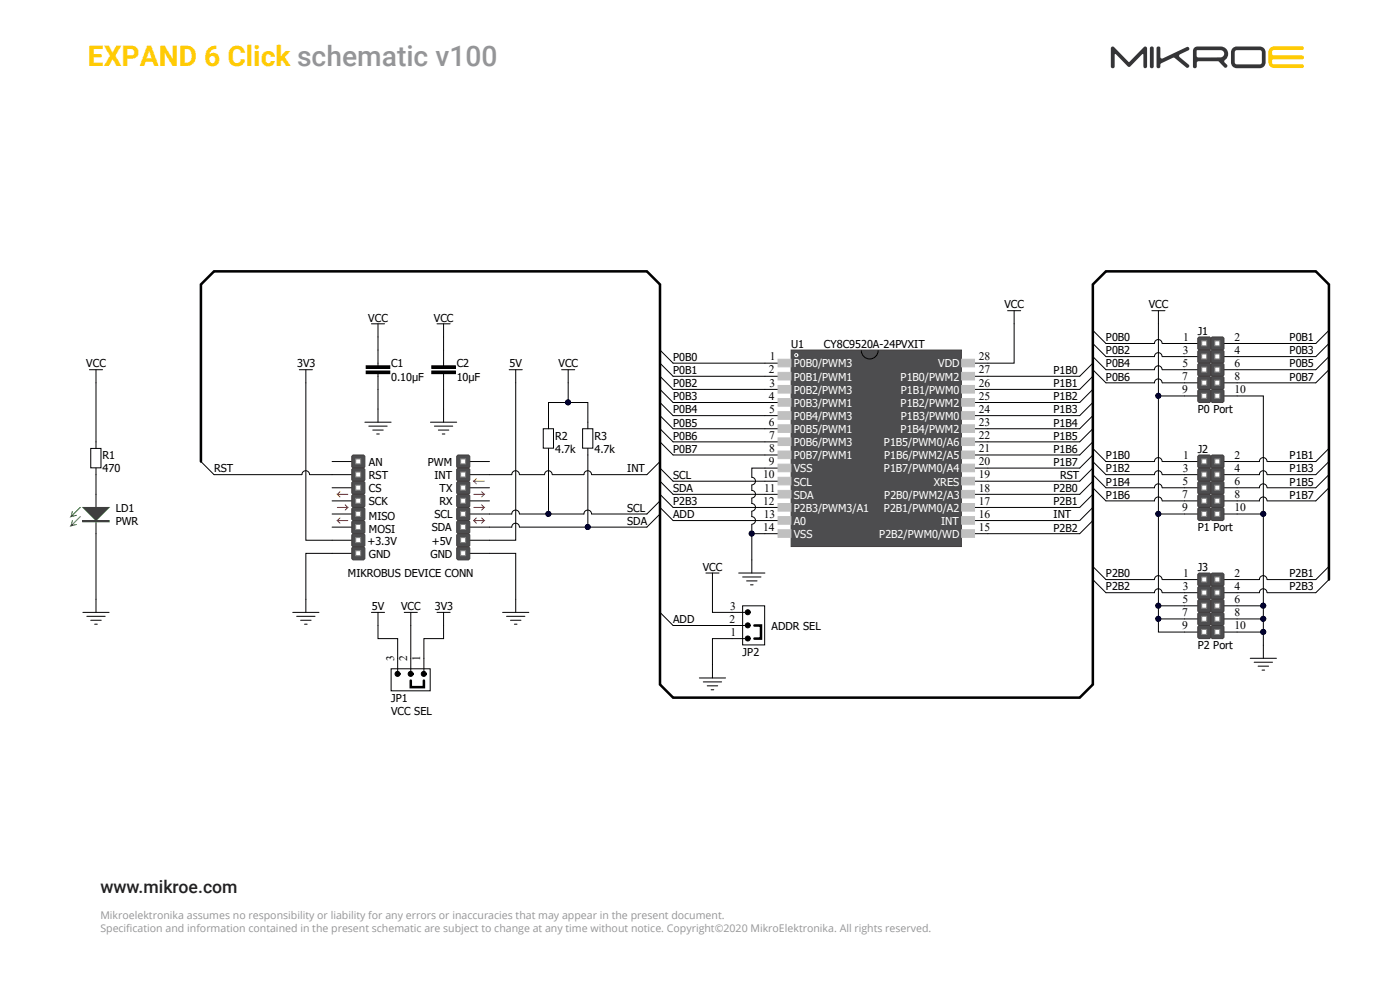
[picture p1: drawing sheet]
<svg xmlns="http://www.w3.org/2000/svg" width="420mm" height="297mm" viewBox="0 0 420 297" stroke-linecap="round" stroke-linejoin="round" font-family="sans-serif">
<path d="M381 14.4l1.3-.5h8.4a.54 .54 0 0 1 .5 .5 .54 .54 0 0 1-.5 .6h-8.6a.9 .9 0 0 0-.5 .8 .9 .9 0 0 0 .5 .8h8.6a.58 .58 0 0 1 .5 .6 .58 .58 0 0 1-.5 .6h-8.6a.8 .8 0 0 0-.5 .8 .8 .8 0 0 0 .7 .7h8.4a.55 .55 0 0 1 .5 .5 .55 .55 0 0 1-.5 .6h-8.4a1.74 1.74 0 0 1-1.8-1.8v-3.3z" fill-rule="evenodd" fill="#ffcb05"/>
<path d="M359 15.1l7.2-.1a1.09 1.09 0 0 1 1.1 1.1 1.09 1.09 0 0 1-1.1 1.1h-6.9l-.3-.5zM358.4 14.2l-.5 1.1v4.6a.58 .58 0 0 0 .6 .5 .58 .58 0 0 0 .5-.5l.1-1.2 .3-.3 6.3 .1a4 4 0 0 0 2.1 1.8l.4-.5-.4-.7a.72 .72 0 0 1-.5-.6 .72 .72 0 0 1 .5-.7 2.22 2.22 0 0 0 .5-2.5 2.22 2.22 0 0 0-2.1-1.4h-6.9zM347.1 14.1l-.1 5.8a.58 .58 0 0 0 .5 .5 .58 .58 0 0 0 .6-.5v-.7l.3-.2 3.7-1.7 3.8 2.9a.57 .57 0 0 0 .7-.1 .57 .57 0 0 0 0-.7l-2.7-2.3-.2-.4 .3-.4 2.5-1.2a.56 .56 0 0 0 .2-.7 .56 .56 0 0 0-.7-.3l-7.3 3.5-.6-.4v-3l-.5-.3zM345.1 14.1l-.1 5.8a.58 .58 0 0 0 .5 .5 .58 .58 0 0 0 .6-.5v-5.5l-.3-.4zM369.8 14.4l.9-.4 7.2-.1a1.74 1.74 0 0 1 1.8 1.8v3a1.74 1.74 0 0 1-1.8 1.7h-6.8a1.74 1.74 0 0 1-1.8-1.7v-3.4zM370.6 15.2l-.2 .5v3l.3 .5 7.2 .1 .6-.3 .1-3.3-.4-.6-7.1-.1zM333.4 14.1l-.1 .4v5.4a.58 .58 0 0 0 .5 .5 .58 .58 0 0 0 .6-.5v-3.5l.3-.2 3.6 3.7 .4 .2 4.2-3.9 .1 3.7a.55 .55 0 0 0 .6 .5 .55 .55 0 0 0 .5-.5v-5.4l-.3-.5-.6 .1-4.5 4.5-4.5-4.5-.4-.2z" fill-rule="evenodd" fill="#343537"/>
<g fill="none" stroke="#000" stroke-width=".3">
<path d="M26.8 110.8h4M28.8 110.8v3.9M89.8 110.8h3.9M91.8 110.8v3.9M27.2 134.4h3.1v5.8h-3.1zM28.8 132.4v2M28.8 140.3v2M28.8 148.2v3.9M28.8 156v3.9M28.8 179.6v3.9M91.8 179.6v3.9M154.7 179.6v3.9"/>
<path d="M24.9 183.5h7.8M26 184.7h5.6M27.2 185.9h3.2M28.4 187.1h.8M87.8 183.5h7.9M89 184.7h5.5M90.2 185.9h3.1M91.4 187.1h.7M150.8 183.5h7.8M152 184.7h5.5M153.1 185.9h3.2M154.3 187.1h.8"/>
</g>
<path d="M24.9 156.2h7.8" fill="none" stroke="#00bf00" stroke-width=".39"/>
<path d="M24.9 156h7.8v.4h-7.8z" fill="none" stroke="#00bf00" stroke-width=".3"/>
<path d="M24.9 152.1h7.8l-3.9 3.9z" fill="#00bf00"/>
<path d="M21.7 156l-.4 1.6M21.7 153.3l-.4 1.5M24.1 154.8l-2.8 2.8 1.6-.4M24.1 152.1l-2.8 2.7 1.6-.4M24.9 152.1h7.8l-3.9 3.9z" fill="none" stroke="#00bf00" stroke-width=".3"/>
<g fill="none" stroke="#000" stroke-width=".3">
<path d="M99.6 138.3h5.9M140.9 138.3h5.9M99.6 142.3h5.9M99.6 146.2h5.9M99.6 150.1h5.9M99.6 154h5.9M99.6 158h5.9M140.9 142.3h5.9M140.9 146.2h5.9M140.9 150.1h5.9M140.9 154h5.9M140.9 158h5.9"/>
<path d="M99.6 161.9h5.9M99.6 165.8h5.9M140.9 161.9h5.9M140.9 165.8h5.9"/>
</g>
<path d="M105.5 136.8l.4-.4h3.2l.4 .4v3.1l-.4 .4h-3.2l-.4-.4z" fill-rule="evenodd" fill="#4d4d4f"/>
<path d="M105.5 136.8l.4-.4h3.2l.4 .4v3.1l-.4 .4h-3.2l-.4-.4z" fill="none" stroke="#443c3e" stroke-width=".3"/>
<path d="M105.5 140.7l.4-.4h3.2l.4 .4v3.1l-.4 .4h-3.2l-.4-.4z" fill-rule="evenodd" fill="#4d4d4f"/>
<path d="M105.5 140.7l.4-.4h3.2l.4 .4v3.1l-.4 .4h-3.2l-.4-.4z" fill="none" stroke="#443c3e" stroke-width=".3"/>
<g fill="#fff" stroke="#808080" stroke-width=".3">
<path d="M106.7 137.5h1.5v1.5h-1.5z"/>
<path d="M106.7 141.5h1.5v1.5h-1.5z"/>
</g>
<path d="M105.5 144.6l.4-.4h3.2l.4 .4v3.2l-.4 .4h-3.2l-.4-.4z" fill-rule="evenodd" fill="#4d4d4f"/>
<path d="M105.5 144.6l.4-.4h3.2l.4 .4v3.2l-.4 .4h-3.2l-.4-.4z" fill="none" stroke="#443c3e" stroke-width=".3"/>
<path d="M105.5 148.5l.4-.3h3.2l.4 .3v3.2l-.4 .4h-3.2l-.4-.4z" fill-rule="evenodd" fill="#4d4d4f"/>
<path d="M105.5 148.5l.4-.3h3.2l.4 .3v3.2l-.4 .4h-3.2l-.4-.4z" fill="none" stroke="#443c3e" stroke-width=".3"/>
<g fill="#fff" stroke="#808080" stroke-width=".3">
<path d="M106.7 145.4h1.5v1.5h-1.5z"/>
<path d="M106.7 149.3h1.5v1.5h-1.5z"/>
</g>
<path d="M105.5 152.5l.4-.4h3.2l.4 .4v3.1l-.4 .4h-3.2l-.4-.4z" fill-rule="evenodd" fill="#4d4d4f"/>
<path d="M105.5 152.5l.4-.4h3.2l.4 .4v3.1l-.4 .4h-3.2l-.4-.4z" fill="none" stroke="#443c3e" stroke-width=".3"/>
<path d="M105.5 156.4l.4-.4h3.2l.4 .4v3.2l-.4 .3h-3.2l-.4-.3z" fill-rule="evenodd" fill="#4d4d4f"/>
<path d="M105.5 156.4l.4-.4h3.2l.4 .4v3.2l-.4 .3h-3.2l-.4-.3z" fill="none" stroke="#443c3e" stroke-width=".3"/>
<g fill="#fff" stroke="#808080" stroke-width=".3">
<path d="M106.7 153.3h1.5v1.5h-1.5z"/>
<path d="M106.7 157.2h1.5v1.5h-1.5z"/>
</g>
<path d="M105.5 160.3l.4-.4h3.2l.4 .4v3.2l-.4 .4h-3.2l-.4-.4z" fill-rule="evenodd" fill="#4d4d4f"/>
<path d="M105.5 160.3l.4-.4h3.2l.4 .4v3.2l-.4 .4h-3.2l-.4-.4z" fill="none" stroke="#443c3e" stroke-width=".3"/>
<path d="M105.5 164.3l.4-.4h3.2l.4 .4v3.1l-.4 .4h-3.2l-.4-.4z" fill-rule="evenodd" fill="#4d4d4f"/>
<path d="M105.5 164.3l.4-.4h3.2l.4 .4v3.1l-.4 .4h-3.2l-.4-.4z" fill="none" stroke="#443c3e" stroke-width=".3"/>
<g fill="#fff" stroke="#808080" stroke-width=".3">
<path d="M106.7 161.1h1.5v1.5h-1.5z"/>
<path d="M106.7 165.1h1.5v1.4h-1.5z"/>
</g>
<path d="M137 136.8l.4-.4h3.1l.4 .4v3.1l-.4 .4h-3.1l-.4-.4z" fill-rule="evenodd" fill="#4d4d4f"/>
<path d="M137.4 136.4h3.1l.4 .4v3.1l-.4 .4h-3.1l-.4-.4v-3.1z" fill="none" stroke="#443c3e" stroke-width=".3"/>
<path d="M137 140.7l.4-.4h3.1l.4 .4v3.1l-.4 .4h-3.1l-.4-.4z" fill-rule="evenodd" fill="#4d4d4f"/>
<path d="M137.4 140.3h3.1l.4 .4v3.1l-.4 .4h-3.1l-.4-.4v-3.1z" fill="none" stroke="#443c3e" stroke-width=".3"/>
<g fill="#fff" stroke="#808080" stroke-width=".3">
<path d="M138.2 137.5h1.5v1.5h-1.5z"/>
<path d="M138.2 141.5h1.5v1.5h-1.5z"/>
</g>
<path d="M137 144.6l.4-.4h3.1l.4 .4v3.2l-.4 .4h-3.1l-.4-.4z" fill-rule="evenodd" fill="#4d4d4f"/>
<path d="M137 144.6l.4-.4h3.1l.4 .4v3.2l-.4 .4h-3.1l-.4-.4z" fill="none" stroke="#443c3e" stroke-width=".3"/>
<path d="M137 148.5l.4-.3h3.1l.4 .3v3.2l-.4 .4h-3.1l-.4-.4z" fill-rule="evenodd" fill="#4d4d4f"/>
<path d="M137.4 148.2h3.1l.4 .3v3.2l-.4 .4h-3.1l-.4-.4v-3.2z" fill="none" stroke="#443c3e" stroke-width=".3"/>
<g fill="#fff" stroke="#808080" stroke-width=".3">
<path d="M138.2 145.4h1.5v1.5h-1.5z"/>
<path d="M138.2 149.3h1.5v1.5h-1.5z"/>
</g>
<path d="M137 152.5l.4-.4h3.1l.4 .4v3.1l-.4 .4h-3.1l-.4-.4z" fill-rule="evenodd" fill="#4d4d4f"/>
<path d="M137.4 152.1h3.1l.4 .4v3.1l-.4 .4h-3.1l-.4-.4v-3.1z" fill="none" stroke="#443c3e" stroke-width=".3"/>
<path d="M137 156.4l.4-.4h3.1l.4 .4v3.2l-.4 .3h-3.1l-.4-.3z" fill-rule="evenodd" fill="#4d4d4f"/>
<path d="M137.4 156h3.1l.4 .4v3.2l-.4 .3h-3.1l-.4-.3v-3.2z" fill="none" stroke="#443c3e" stroke-width=".3"/>
<g fill="#fff" stroke="#808080" stroke-width=".3">
<path d="M138.2 153.3h1.5v1.5h-1.5z"/>
<path d="M138.2 157.2h1.5v1.5h-1.5z"/>
</g>
<path d="M137 160.3l.4-.4h3.1l.4 .4v3.2l-.4 .4h-3.1l-.4-.4z" fill-rule="evenodd" fill="#4d4d4f"/>
<path d="M137.4 159.9h3.1l.4 .4v3.2l-.4 .4h-3.1l-.4-.4v-3.2z" fill="none" stroke="#443c3e" stroke-width=".3"/>
<path d="M137 164.3l.4-.4h3.1l.4 .4v3.1l-.4 .4h-3.1l-.4-.4z" fill-rule="evenodd" fill="#4d4d4f"/>
<path d="M137.4 163.9h3.1l.4 .4v3.1l-.4 .4h-3.1l-.4-.4v-3.1z" fill="none" stroke="#443c3e" stroke-width=".3"/>
<g fill="#fff" stroke="#808080" stroke-width=".3">
<path d="M138.2 161.1h1.5v1.5h-1.5z"/>
<path d="M138.2 165.1h1.5v1.4h-1.5z"/>
</g>
<g fill="none" stroke="#ee0e22" stroke-width=".3">
<path d="M101.2 152.1h3.1l-.7 .8M102 155.2l-.8 .8M102 147.4l-.8 .8M103.6 151.3l.7 .8M104.3 156h-3.1l.8 .8M104.3 148.2h-3.1l.8 .7M142.1 148.2h3.2l-.8 .7M142.1 152.1h3.2l-.8 .8M142.1 156h3.2l-.8 .8M142.1 156l.8 .8M142.9 155.2l-.8 .8M142.9 143.4l-.8 .8"/>
<path d="M144.5 147.4l.8 .8M144.5 151.3l.8 .8M144.5 155.2l.8 .8M145.3 144.2h-3.2l.8 .8"/>
</g>
<g fill="none" stroke="#000" stroke-width=".3">
<path d="M111.4 97h4M113.4 97v4M131.1 97h3.9M133.1 97v4M109.9 111.2h7v.8h-7zM109.9 109.6h7v.8h-7zM113.4 104.9v4.7M113.4 112v4.7M152.7 110.8h4M154.7 110.8v3.9M168.5 110.8h3.9M170.5 110.8v3.9"/>
<path d="M355.4 102.9h3.9M109.5 126.5h7.8M110.6 127.7h5.6M111.8 128.9h3.2M113 130.1h.8M113.4 122.6v3.9M129.1 126.5h7.9M130.3 127.7h5.5M131.5 128.9h3.1M132.7 130.1h.8M133.1 122.6v3.9M163 128.5h3v5.8h-3z"/>
<path d="M164.6 126.5v2M164.6 134.4v2M174.8 128.5h3.1v5.8h-3.1zM176.4 126.5v2M176.4 134.4v2M111.4 183.5h4M113.4 183.5v4M119.3 197.3v3.9M121.3 183.5h3.9M123.2 183.5v4M123.2 197.3v3.9M127.2 197.3v3.9"/>
<path d="M131.1 183.5h3.9M133.1 183.5v4M219.6 183.5h4M219.6 191.4h4M219.6 187.5h4M222.8 181.6h6.6v11.7h-6.6zM117.3 200.4h11.8v6.6h-11.8z"/>
</g>
<path d="M226.3 187.5h2v3.9h-2M123.2 204v1.9h4v-1.9" fill="none" stroke="#000" stroke-width=".76"/>
<g fill="#000" stroke="#000" stroke-width=".3">
<path d="M223.8 190.8a.75 .75 0 0 0 .2 1.2 .75 .75 0 0 0 1.1-.6h-.8h.8l-.5-.7zM224.3 191.4h.8z" fill-rule="evenodd"/>
<path d="M223.8 186.9a.75 .75 0 0 0 .2 1.2 .75 .75 0 0 0 1.1-.6l-.8-.1 .8 .1-.5-.8zM224.3 187.4l.8 .1z" fill-rule="evenodd"/>
<path d="M223.8 182.9a.75 .75 0 0 0 .2 1.3 .75 .75 0 0 0 1.1-.7h-.8h.8l-.5-.7zM224.3 183.5h.8z" fill-rule="evenodd"/>
<path d="M118.8 201.4a.75 .75 0 0 0 .1 1.2 .75 .75 0 0 0 1.1-.6h-.7h.7l-.4-.7zM119.3 202h.7z" fill-rule="evenodd"/>
<path d="M122.7 201.4a.75 .75 0 0 0 .2 1.2 .75 .75 0 0 0 1-.6h-.7h.7l-.4-.7zM123.2 202h.7z" fill-rule="evenodd"/>
<path d="M126.6 201.4a.75 .75 0 0 0 .2 1.2 .75 .75 0 0 0 1.1-.6h-.8h.8l-.4-.7zM127.1 202h.8z" fill-rule="evenodd"/>
</g>
<g fill="#000">
<path d="M109.9 111.2h7v.8h-7z" fill-rule="evenodd"/>
<path d="M109.9 109.6h7v.8h-7z" fill-rule="evenodd"/>
</g>
<path d="M359.3 101.4l.4-.4h3.2l.4 .4v3.1l-.4 .4h-3.2l-.4-.4z" fill-rule="evenodd" fill="#4d4d4f"/>
<path d="M359.3 101.4l.4-.4h3.2l.4 .4v3.1l-.4 .4h-3.2l-.4-.4z" fill="none" stroke="#443c3e" stroke-width=".3"/>
<path d="M360.5 102.2h1.5v1.5h-1.5z" fill="#fff" stroke="#808080" stroke-width=".3"/>
<path d="M367.2 102.9h3.9" fill="none" stroke="#000" stroke-width=".3"/>
<path d="M363.3 101.4l.4-.4h3.1l.4 .4v3.1l-.4 .4h-3.1l-.4-.4z" fill-rule="evenodd" fill="#4d4d4f"/>
<path d="M363.3 101.4l.4-.4h3.1l.4 .4v3.1l-.4 .4h-3.1l-.4-.4z" fill="none" stroke="#443c3e" stroke-width=".3"/>
<path d="M364.4 102.2h1.5v1.5h-1.5z" fill="#fff" stroke="#808080" stroke-width=".3"/>
<path d="M355.4 106.9h3.9" fill="none" stroke="#000" stroke-width=".3"/>
<path d="M359.3 105.3l.4-.4h3.2l.4 .4v3.1l-.4 .4h-3.2l-.4-.4z" fill-rule="evenodd" fill="#4d4d4f"/>
<path d="M359.3 105.3l.4-.4h3.2l.4 .4v3.1l-.4 .4h-3.2l-.4-.4z" fill="none" stroke="#443c3e" stroke-width=".3"/>
<path d="M360.5 106.1h1.5v1.5h-1.5z" fill="#fff" stroke="#808080" stroke-width=".3"/>
<path d="M367.2 106.9h3.9" fill="none" stroke="#000" stroke-width=".3"/>
<path d="M363.3 105.3l.4-.4h3.1l.4 .4v3.1l-.4 .4h-3.1l-.4-.4z" fill-rule="evenodd" fill="#4d4d4f"/>
<path d="M363.3 105.3l.4-.4h3.1l.4 .4v3.1l-.4 .4h-3.1l-.4-.4z" fill="none" stroke="#443c3e" stroke-width=".3"/>
<path d="M364.4 106.1h1.5v1.5h-1.5z" fill="#fff" stroke="#808080" stroke-width=".3"/>
<path d="M355.4 110.8h3.9" fill="none" stroke="#000" stroke-width=".3"/>
<path d="M359.3 109.2l.4-.4h3.2l.4 .4v3.2l-.4 .4h-3.2l-.4-.4z" fill-rule="evenodd" fill="#4d4d4f"/>
<path d="M359.3 109.2l.4-.4h3.2l.4 .4v3.2l-.4 .4h-3.2l-.4-.4z" fill="none" stroke="#443c3e" stroke-width=".3"/>
<path d="M360.5 110h1.5v1.5h-1.5z" fill="#fff" stroke="#808080" stroke-width=".3"/>
<path d="M367.2 110.8h3.9" fill="none" stroke="#000" stroke-width=".3"/>
<path d="M363.3 109.2l.4-.4h3.1l.4 .4v3.2l-.4 .4h-3.1l-.4-.4z" fill-rule="evenodd" fill="#4d4d4f"/>
<path d="M363.3 109.2l.4-.4h3.1l.4 .4v3.2l-.4 .4h-3.1l-.4-.4z" fill="none" stroke="#443c3e" stroke-width=".3"/>
<path d="M364.4 110h1.5v1.5h-1.5z" fill="#fff" stroke="#808080" stroke-width=".3"/>
<path d="M355.4 114.7h3.9" fill="none" stroke="#000" stroke-width=".3"/>
<path d="M359.3 113.2l.4-.4h3.2l.4 .4v3.1l-.4 .4h-3.2l-.4-.4z" fill-rule="evenodd" fill="#4d4d4f"/>
<path d="M359.3 113.2l.4-.4h3.2l.4 .4v3.1l-.4 .4h-3.2l-.4-.4z" fill="none" stroke="#443c3e" stroke-width=".3"/>
<path d="M360.5 114h1.5v1.4h-1.5z" fill="#fff" stroke="#808080" stroke-width=".3"/>
<path d="M367.2 114.7h3.9" fill="none" stroke="#000" stroke-width=".3"/>
<path d="M363.3 113.2l.4-.4h3.1l.4 .4v3.1l-.4 .4h-3.1l-.4-.4z" fill-rule="evenodd" fill="#4d4d4f"/>
<path d="M363.3 113.2l.4-.4h3.1l.4 .4v3.1l-.4 .4h-3.1l-.4-.4z" fill="none" stroke="#443c3e" stroke-width=".3"/>
<path d="M364.4 114h1.5v1.4h-1.5z" fill="#fff" stroke="#808080" stroke-width=".3"/>
<path d="M355.4 118.7h3.9" fill="none" stroke="#000" stroke-width=".3"/>
<path d="M359.3 117.1l.4-.4h3.2l.4 .4v3.1l-.4 .4h-3.2l-.4-.4z" fill-rule="evenodd" fill="#4d4d4f"/>
<path d="M359.3 117.1l.4-.4h3.2l.4 .4v3.1l-.4 .4h-3.2l-.4-.4z" fill="none" stroke="#443c3e" stroke-width=".3"/>
<path d="M360.5 117.9h1.5v1.5h-1.5z" fill="#fff" stroke="#808080" stroke-width=".3"/>
<path d="M367.2 118.7h3.9" fill="none" stroke="#000" stroke-width=".3"/>
<path d="M363.3 117.1l.4-.4h3.1l.4 .4v3.1l-.4 .4h-3.1l-.4-.4z" fill-rule="evenodd" fill="#4d4d4f"/>
<path d="M363.3 117.1l.4-.4h3.1l.4 .4v3.1l-.4 .4h-3.1l-.4-.4z" fill="none" stroke="#443c3e" stroke-width=".3"/>
<path d="M364.4 117.9h1.5v1.5h-1.5z" fill="#fff" stroke="#808080" stroke-width=".3"/>
<path d="M355.4 138.3h3.9" fill="none" stroke="#000" stroke-width=".3"/>
<path d="M359.3 136.8l.4-.4h3.2l.4 .4v3.1l-.4 .4h-3.2l-.4-.4z" fill-rule="evenodd" fill="#4d4d4f"/>
<path d="M359.3 136.8l.4-.4h3.2l.4 .4v3.1l-.4 .4h-3.2l-.4-.4z" fill="none" stroke="#443c3e" stroke-width=".3"/>
<path d="M360.5 137.5h1.5v1.5h-1.5z" fill="#fff" stroke="#808080" stroke-width=".3"/>
<path d="M367.2 138.3h3.9" fill="none" stroke="#000" stroke-width=".3"/>
<path d="M363.3 136.8l.4-.4h3.1l.4 .4v3.1l-.4 .4h-3.1l-.4-.4z" fill-rule="evenodd" fill="#4d4d4f"/>
<path d="M363.3 136.8l.4-.4h3.1l.4 .4v3.1l-.4 .4h-3.1l-.4-.4z" fill="none" stroke="#443c3e" stroke-width=".3"/>
<path d="M364.4 137.5h1.5v1.5h-1.5z" fill="#fff" stroke="#808080" stroke-width=".3"/>
<path d="M355.4 142.3h3.9" fill="none" stroke="#000" stroke-width=".3"/>
<path d="M359.3 140.7l.4-.4h3.2l.4 .4v3.1l-.4 .4h-3.2l-.4-.4z" fill-rule="evenodd" fill="#4d4d4f"/>
<path d="M359.3 140.7l.4-.4h3.2l.4 .4v3.1l-.4 .4h-3.2l-.4-.4z" fill="none" stroke="#443c3e" stroke-width=".3"/>
<path d="M360.5 141.5h1.5v1.5h-1.5z" fill="#fff" stroke="#808080" stroke-width=".3"/>
<path d="M367.2 142.3h3.9" fill="none" stroke="#000" stroke-width=".3"/>
<path d="M363.3 140.7l.4-.4h3.1l.4 .4v3.1l-.4 .4h-3.1l-.4-.4z" fill-rule="evenodd" fill="#4d4d4f"/>
<path d="M363.3 140.7l.4-.4h3.1l.4 .4v3.1l-.4 .4h-3.1l-.4-.4z" fill="none" stroke="#443c3e" stroke-width=".3"/>
<path d="M364.4 141.5h1.5v1.5h-1.5z" fill="#fff" stroke="#808080" stroke-width=".3"/>
<path d="M355.4 146.2h3.9" fill="none" stroke="#000" stroke-width=".3"/>
<path d="M359.3 144.6l.4-.4h3.2l.4 .4v3.2l-.4 .4h-3.2l-.4-.4z" fill-rule="evenodd" fill="#4d4d4f"/>
<path d="M359.3 144.6l.4-.4h3.2l.4 .4v3.2l-.4 .4h-3.2l-.4-.4z" fill="none" stroke="#443c3e" stroke-width=".3"/>
<path d="M360.5 145.4h1.5v1.5h-1.5z" fill="#fff" stroke="#808080" stroke-width=".3"/>
<path d="M367.2 146.2h3.9" fill="none" stroke="#000" stroke-width=".3"/>
<path d="M363.3 144.6l.4-.4h3.1l.4 .4v3.2l-.4 .4h-3.1l-.4-.4z" fill-rule="evenodd" fill="#4d4d4f"/>
<path d="M363.3 144.6l.4-.4h3.1l.4 .4v3.2l-.4 .4h-3.1l-.4-.4z" fill="none" stroke="#443c3e" stroke-width=".3"/>
<path d="M364.4 145.4h1.5v1.5h-1.5z" fill="#fff" stroke="#808080" stroke-width=".3"/>
<path d="M355.4 150.1h3.9" fill="none" stroke="#000" stroke-width=".3"/>
<path d="M359.3 148.5l.4-.3h3.2l.4 .3v3.2l-.4 .4h-3.2l-.4-.4z" fill-rule="evenodd" fill="#4d4d4f"/>
<path d="M359.3 148.5l.4-.3h3.2l.4 .3v3.2l-.4 .4h-3.2l-.4-.4z" fill="none" stroke="#443c3e" stroke-width=".3"/>
<path d="M360.5 149.3h1.5v1.5h-1.5z" fill="#fff" stroke="#808080" stroke-width=".3"/>
<path d="M367.2 150.1h3.9" fill="none" stroke="#000" stroke-width=".3"/>
<path d="M363.3 148.5l.4-.3h3.1l.4 .3v3.2l-.4 .4h-3.1l-.4-.4z" fill-rule="evenodd" fill="#4d4d4f"/>
<path d="M363.3 148.5l.4-.3h3.1l.4 .3v3.2l-.4 .4h-3.1l-.4-.4z" fill="none" stroke="#443c3e" stroke-width=".3"/>
<path d="M364.4 149.3h1.5v1.5h-1.5z" fill="#fff" stroke="#808080" stroke-width=".3"/>
<path d="M355.4 154h3.9" fill="none" stroke="#000" stroke-width=".3"/>
<path d="M359.3 152.5l.4-.4h3.2l.4 .4v3.1l-.4 .4h-3.2l-.4-.4z" fill-rule="evenodd" fill="#4d4d4f"/>
<path d="M359.3 152.5l.4-.4h3.2l.4 .4v3.1l-.4 .4h-3.2l-.4-.4z" fill="none" stroke="#443c3e" stroke-width=".3"/>
<path d="M360.5 153.3h1.5v1.5h-1.5z" fill="#fff" stroke="#808080" stroke-width=".3"/>
<path d="M367.2 154h3.9" fill="none" stroke="#000" stroke-width=".3"/>
<path d="M363.3 152.5l.4-.4h3.1l.4 .4v3.1l-.4 .4h-3.1l-.4-.4z" fill-rule="evenodd" fill="#4d4d4f"/>
<path d="M363.3 152.5l.4-.4h3.1l.4 .4v3.1l-.4 .4h-3.1l-.4-.4z" fill="none" stroke="#443c3e" stroke-width=".3"/>
<path d="M364.4 153.3h1.5v1.5h-1.5z" fill="#fff" stroke="#808080" stroke-width=".3"/>
<path d="M355.4 173.7h3.9" fill="none" stroke="#000" stroke-width=".3"/>
<path d="M359.3 172.1l.4-.4h3.2l.4 .4v3.2l-.4 .4h-3.2l-.4-.4z" fill-rule="evenodd" fill="#4d4d4f"/>
<path d="M359.3 172.1l.4-.4h3.2l.4 .4v3.2l-.4 .4h-3.2l-.4-.4z" fill="none" stroke="#443c3e" stroke-width=".3"/>
<path d="M360.5 172.9h1.5v1.5h-1.5z" fill="#fff" stroke="#808080" stroke-width=".3"/>
<path d="M367.2 173.7h3.9" fill="none" stroke="#000" stroke-width=".3"/>
<path d="M363.3 172.1l.4-.4h3.1l.4 .4v3.2l-.4 .4h-3.1l-.4-.4z" fill-rule="evenodd" fill="#4d4d4f"/>
<path d="M363.3 172.1l.4-.4h3.1l.4 .4v3.2l-.4 .4h-3.1l-.4-.4z" fill="none" stroke="#443c3e" stroke-width=".3"/>
<path d="M364.4 172.9h1.5v1.5h-1.5z" fill="#fff" stroke="#808080" stroke-width=".3"/>
<path d="M355.4 177.6h3.9" fill="none" stroke="#000" stroke-width=".3"/>
<path d="M359.3 176.1l.4-.4h3.2l.4 .4v3.1l-.4 .4h-3.2l-.4-.4z" fill-rule="evenodd" fill="#4d4d4f"/>
<path d="M359.3 176.1l.4-.4h3.2l.4 .4v3.1l-.4 .4h-3.2l-.4-.4z" fill="none" stroke="#443c3e" stroke-width=".3"/>
<path d="M360.5 176.8h1.5v1.5h-1.5z" fill="#fff" stroke="#808080" stroke-width=".3"/>
<path d="M367.2 177.6h3.9" fill="none" stroke="#000" stroke-width=".3"/>
<path d="M363.3 176.1l.4-.4h3.1l.4 .4v3.1l-.4 .4h-3.1l-.4-.4z" fill-rule="evenodd" fill="#4d4d4f"/>
<path d="M363.3 176.1l.4-.4h3.1l.4 .4v3.1l-.4 .4h-3.1l-.4-.4z" fill="none" stroke="#443c3e" stroke-width=".3"/>
<path d="M364.4 176.8h1.5v1.5h-1.5z" fill="#fff" stroke="#808080" stroke-width=".3"/>
<path d="M355.4 181.6h3.9" fill="none" stroke="#000" stroke-width=".3"/>
<path d="M359.3 180l.4-.4h3.2l.4 .4v3.1l-.4 .4h-3.2l-.4-.4z" fill-rule="evenodd" fill="#4d4d4f"/>
<path d="M359.3 180l.4-.4h3.2l.4 .4v3.1l-.4 .4h-3.2l-.4-.4z" fill="none" stroke="#443c3e" stroke-width=".3"/>
<path d="M360.5 180.8h1.5v1.5h-1.5z" fill="#fff" stroke="#808080" stroke-width=".3"/>
<path d="M367.2 181.6h3.9" fill="none" stroke="#000" stroke-width=".3"/>
<path d="M363.3 180l.4-.4h3.1l.4 .4v3.1l-.4 .4h-3.1l-.4-.4z" fill-rule="evenodd" fill="#4d4d4f"/>
<path d="M363.3 180l.4-.4h3.1l.4 .4v3.1l-.4 .4h-3.1l-.4-.4z" fill="none" stroke="#443c3e" stroke-width=".3"/>
<path d="M364.4 180.8h1.5v1.5h-1.5z" fill="#fff" stroke="#808080" stroke-width=".3"/>
<path d="M355.4 185.5h3.9" fill="none" stroke="#000" stroke-width=".3"/>
<path d="M359.3 183.9l.4-.4h3.2l.4 .4v3.2l-.4 .4h-3.2l-.4-.4z" fill-rule="evenodd" fill="#4d4d4f"/>
<path d="M359.3 183.9l.4-.4h3.2l.4 .4v3.2l-.4 .4h-3.2l-.4-.4z" fill="none" stroke="#443c3e" stroke-width=".3"/>
<path d="M360.5 184.7h1.5v1.5h-1.5z" fill="#fff" stroke="#808080" stroke-width=".3"/>
<path d="M367.2 185.5h3.9" fill="none" stroke="#000" stroke-width=".3"/>
<path d="M363.3 183.9l.4-.4h3.1l.4 .4v3.2l-.4 .4h-3.1l-.4-.4z" fill-rule="evenodd" fill="#4d4d4f"/>
<path d="M363.3 183.9l.4-.4h3.1l.4 .4v3.2l-.4 .4h-3.1l-.4-.4z" fill="none" stroke="#443c3e" stroke-width=".3"/>
<path d="M364.4 184.7h1.5v1.5h-1.5z" fill="#fff" stroke="#808080" stroke-width=".3"/>
<path d="M355.4 189.4h3.9" fill="none" stroke="#000" stroke-width=".3"/>
<path d="M359.3 187.9l.4-.4h3.2l.4 .4v3.1l-.4 .4h-3.2l-.4-.4z" fill-rule="evenodd" fill="#4d4d4f"/>
<path d="M359.3 187.9l.4-.4h3.2l.4 .4v3.1l-.4 .4h-3.2l-.4-.4z" fill="none" stroke="#443c3e" stroke-width=".3"/>
<path d="M360.5 188.6h1.5v1.5h-1.5z" fill="#fff" stroke="#808080" stroke-width=".3"/>
<path d="M367.2 189.4h3.9" fill="none" stroke="#000" stroke-width=".3"/>
<path d="M363.3 187.9l.4-.4h3.1l.4 .4v3.1l-.4 .4h-3.1l-.4-.4z" fill-rule="evenodd" fill="#4d4d4f"/>
<path d="M363.3 187.9l.4-.4h3.1l.4 .4v3.1l-.4 .4h-3.1l-.4-.4z" fill="none" stroke="#443c3e" stroke-width=".3"/>
<path d="M364.4 188.6h1.5v1.5h-1.5z" fill="#fff" stroke="#808080" stroke-width=".3"/>
<g fill="none" stroke="#000" stroke-width=".3">
<path d="M327.8 99l4 3.9h14.5a1.14 1.14 0 0 1 1.2-1.1 1.14 1.14 0 0 1 1.1 1.1M345.6 93.1h3.9M347.5 93.1v25.6h7.9M398.7 99l-4 3.9h-23.6M28.8 114.7v17.7M91.8 114.7v47.2h7.8M113.4 101v3.9M113.4 116.7v5.9M133.1 101v3.9M133.1 116.7v5.9M154.7 114.7v47.2h-7.9M327.8 102.9l4 4h14.5a1.14 1.14 0 0 1 1.2-1.2 1.14 1.14 0 0 1 1.1 1.2"/>
<path d="M327.8 106.9l4 3.9h14.5a1.14 1.14 0 0 1 1.2-1.2 1.14 1.14 0 0 1 1.1 1.2M327.8 110.8l4 3.9h14.5a1.14 1.14 0 0 1 1.2-1.1 1.14 1.14 0 0 1 1.1 1.1M347.5 118.7v35.3h7.9M348.7 102.9h6.7M348.7 106.9h6.7M348.7 110.8h6.7M348.7 114.7h6.7M371.1 118.7h7.9v35.3M398.7 110.8l-4 3.9h-23.6M398.7 106.9l-4 3.9h-23.6M398.7 102.9l-4 4h-23.6M60.3 138.3l3.9 4h26.4a1.14 1.14 0 0 1 1.1-1.2 1.14 1.14 0 0 1 1.2 1.2"/>
<path d="M164.6 126.5v-5.9h11.8v5.9M164.6 136.4v17.6M176.4 136.4v21.6M198 138.3l-3.9 4M327.8 134.4l4 3.9h14.5a1.14 1.14 0 0 1 1.2-1.2 1.14 1.14 0 0 1 1.1 1.2M327.8 138.3l4 4h14.5a1.14 1.14 0 0 1 1.2-1.2 1.14 1.14 0 0 1 1.1 1.2M348.7 138.3h6.7M380.1 138.3a1.14 1.14 0 0 0-1.1-1.2 1.14 1.14 0 0 0-1.2 1.2h-6.7M398.7 138.3l-4 4h-14.5M398.7 134.4l-4 3.9h-14.5M28.8 142.3v5.9M28.8 159.9v19.7"/>
<path d="M92.9 142.3h6.7M198 150.1l-3.9 3.9M198 154l-3.9 4M327.8 142.3l4 3.9h14.5a1.14 1.14 0 0 1 1.2-1.2 1.14 1.14 0 0 1 1.1 1.2M327.8 146.2l4 3.9h14.5a1.14 1.14 0 0 1 1.2-1.2 1.14 1.14 0 0 1 1.1 1.2M347.5 154v35.4h7.9M348.7 142.3h6.7M348.7 146.2h6.7M348.7 150.1h6.7M371.1 154h7.9v35.4M380.1 142.3a1.14 1.14 0 0 0-1.1-1.2 1.14 1.14 0 0 0-1.2 1.2h-6.7M380.1 146.2a1.14 1.14 0 0 0-1.1-1.2 1.14 1.14 0 0 0-1.2 1.2h-6.7"/>
<path d="M380.1 150.1a1.14 1.14 0 0 0-1.1-1.2 1.14 1.14 0 0 0-1.2 1.2h-6.7M398.7 146.2l-4 3.9h-14.5M398.7 142.3l-4 3.9h-14.5M99.6 165.8h-7.8v13.8M146.8 165.8h7.9v13.8M327.8 169.8l4 3.9h14.5a1.14 1.14 0 0 1 1.2-1.2 1.14 1.14 0 0 1 1.1 1.2M327.8 173.7l4 3.9h14.5a1.14 1.14 0 0 1 1.2-1.1 1.14 1.14 0 0 1 1.1 1.1M348.7 173.7h6.7M348.7 177.6h6.7M380.1 173.7a1.14 1.14 0 0 0-1.1-1.2 1.14 1.14 0 0 0-1.2 1.2h-6.7M380.1 177.6a1.14 1.14 0 0 0-1.1-1.1 1.14 1.14 0 0 0-1.2 1.1h-6.7M398.7 173.7l-4 3.9h-14.5"/>
<path d="M398.7 169.8l-4 3.9h-14.5M113.4 187.5v3.9h5.9v5.9M123.2 187.5v9.8M133.1 187.5v3.9h-5.9v5.9M347.5 181.6h7.9M347.5 185.5h7.9M371.1 189.4h7.9v7.9M371.1 181.6h7.9M371.1 185.5h7.9M375.1 197.3h7.8M376.2 198.5h5.6M377.4 199.6h3.2"/>
<path d="M378.6 200.8h.8"/>
</g>
<g fill="#000080" stroke="#000080" stroke-width=".3">
<circle cx="176.3" cy="157.9" r=".75"/>
<circle cx="164.5" cy="154" r=".75"/>
<circle cx="170.4" cy="120.6" r=".75"/>
<circle cx="347.5" cy="118.6" r=".75"/>
<circle cx="347.5" cy="154" r=".75"/>
<circle cx="347.5" cy="185.5" r=".75"/>
<circle cx="347.5" cy="181.5" r=".75"/>
<circle cx="379" cy="189.4" r=".75"/>
<circle cx="379" cy="154" r=".75"/>
<circle cx="379" cy="181.5" r=".75"/>
<circle cx="379" cy="185.5" r=".75"/>
</g>
<path d="M237.3 104.9h51.1v58.9h-51.1z" fill="#4d4d4f" stroke="#443c3e" stroke-width=".3"/>
<g fill="none" stroke="#000" stroke-width=".3">
<path d="M302.3 93.1h3.9M304.2 93.1v15.7h-13.7M129.5 111.2h7.1v.8h-7.1zM129.5 109.6h7.1v.8h-7.1zM133.1 104.9v4.7M133.1 112v4.7M170.5 114.7v5.9M198 104.9l3.9 3.9h33.5M198 108.8l3.9 4h33.5M198 112.8l3.9 3.9h33.5M198 116.7l3.9 3.9h33.5M263.4 105.1a2.52 2.52 0 0 1-2.5 2.5 2.52 2.52 0 0 1-2.5-2.5"/>
<path d="M327.8 108.8l-3.9 4h-33.4M327.8 112.8l-3.9 3.9h-33.4M327.8 116.7l-3.9 3.9h-33.4M198 120.6l3.9 4h33.5M198 124.6l3.9 3.9h33.5M198 128.5l3.9 3.9h33.5M198 132.4l3.9 4h33.5M327.8 120.6l-3.9 4h-33.4M327.8 124.6l-3.9 3.9h-33.4M327.8 128.5l-3.9 3.9h-33.4M327.8 132.4l-3.9 4h-33.4M327.8 136.4l-3.9 3.9h-33.4"/>
<path d="M155.8 142.3a1.14 1.14 0 0 0-1.1-1.2 1.14 1.14 0 0 0-1.2 1.2h-6.7M155.8 154a1.14 1.14 0 0 0-1.1-1.1 1.14 1.14 0 0 0-1.2 1.1h-6.7M155.8 158a1.14 1.14 0 0 0-1.1-1.2 1.14 1.14 0 0 0-1.2 1.2h-6.7M155.9 158h38.2M165.7 142.3a1.14 1.14 0 0 0-1.2-1.2 1.14 1.14 0 0 0-1.1 1.2h-7.5M177.5 142.3a1.14 1.14 0 0 0-1.2-1.2 1.14 1.14 0 0 0-1.1 1.2h-9.5M177.5 154a1.14 1.14 0 0 0-1.2-1.1 1.14 1.14 0 0 0-1.1 1.1h-19.3M177.5 142.3h16.6M177.5 154h16.6M198 140.3l3.9 3.9h33.5M198 144.2l3.9 4h33.5M198 148.2l3.9 3.9h33.5"/>
<path d="M198 152.1l3.9 3.9h33.5M225.5 145.4v1.6a1.14 1.14 0 0 1 1.1 1.1 1.14 1.14 0 0 1-1.1 1.2M225.5 149.3v1.6a1.14 1.14 0 0 1 1.1 1.1 1.14 1.14 0 0 1-1.1 1.2M225.5 153.3v1.5a1.14 1.14 0 0 1 1.1 1.2 1.14 1.14 0 0 1-1.1 1.1M225.5 157.2v14.5M225.5 159.9h9.9M235.4 140.3h-9.9v2.7a1.14 1.14 0 0 1 1.1 1.2 1.14 1.14 0 0 1-1.1 1.1M327.8 140.3l-3.9 3.9h-33.4M327.8 144.2l-3.9 4h-33.4M327.8 148.2l-3.9 3.9h-33.4M327.8 152.1l-3.9 3.9h-33.4M327.8 156l-3.9 3.9h-33.4"/>
<path d="M211.8 171.7h3.9M213.7 171.7v11.8h5.9M221.6 171.7h7.9M222.8 172.9h5.5M224 174.1h3.1M225.1 175.3h.8M198 183.5l3.9 4h17.7M219.6 191.4h-5.9v11.8M209.8 203.2h7.9M211 204.4h5.5M212.2 205.5h3.1M213.3 206.7h.8"/>
</g>
<circle cx="238.9" cy="106.4" r=".47" fill="none" stroke="#fff" stroke-width=".3"/>
<g fill="#c0c0c0" stroke="#c0c0c0" stroke-width=".3">
<path d="M233.4 107.7h3.9v2.2h-3.9z"/>
<path d="M233.4 111.6h3.9v2.3h-3.9z"/>
<path d="M233.4 115.5h3.9v2.3h-3.9z"/>
<path d="M233.4 119.5h3.9v2.2h-3.9z"/>
<path d="M233.4 123.4h3.9v2.3h-3.9z"/>
<path d="M233.4 127.3h3.9v2.3h-3.9z"/>
<path d="M233.4 131.2h3.9v2.3h-3.9z"/>
<path d="M233.4 135.2h3.9v2.3h-3.9z"/>
<path d="M233.4 139.1h3.9v2.3h-3.9z"/>
<path d="M233.4 143h3.9v2.3h-3.9z"/>
<path d="M233.4 147h3.9v2.3h-3.9z"/>
<path d="M233.4 150.9h3.9v2.3h-3.9z"/>
<path d="M233.4 154.8h3.9v2.3h-3.9z"/>
<path d="M233.4 158.8h3.9v2.2h-3.9z"/>
<path d="M288.5 107.7h3.9v2.2h-3.9z"/>
<path d="M288.5 111.6h3.9v2.3h-3.9z"/>
<path d="M288.5 115.5h3.9v2.3h-3.9z"/>
<path d="M288.5 119.5h3.9v2.2h-3.9z"/>
<path d="M288.5 123.4h3.9v2.3h-3.9z"/>
<path d="M288.5 127.3h3.9v2.3h-3.9z"/>
<path d="M288.5 131.2h3.9v2.3h-3.9z"/>
<path d="M288.5 135.2h3.9v2.3h-3.9z"/>
<path d="M288.5 139.1h3.9v2.3h-3.9z"/>
<path d="M288.5 143h3.9v2.3h-3.9z"/>
<path d="M288.5 147h3.9v2.3h-3.9z"/>
<path d="M288.5 150.9h3.9v2.3h-3.9z"/>
<path d="M288.5 154.8h3.9v2.3h-3.9z"/>
<path d="M288.5 158.8h3.9v2.2h-3.9z"/>
</g>
<g fill="#000080" stroke="#000080" stroke-width=".3">
<circle cx="225.5" cy="159.9" r=".75"/>
<circle cx="170.4" cy="120.6" r=".75"/>
<circle cx="164.5" cy="154" r=".75"/>
<circle cx="176.3" cy="157.9" r=".75"/>
</g>
<path d="M60.3 138.3v-53l3.9-4h129.9l3.9 4v119.9l3.9 3.9h122l3.9-3.9v-119.9l4-4h62.9l4 4v88.4" fill="none" stroke="#000" stroke-width=".76"/>
<g fill="#000">
<path d="M129.5 111.2h7.1v.8h-7.1z" fill-rule="evenodd"/>
<path d="M129.5 109.6h7.1v.8h-7.1z" fill-rule="evenodd"/>
</g>
<text font-size="8.5" fill="#ffcb05" x="26.4" y="19.9">EXPAND 6 Click schematic v100</text>
<text font-size="5.3" fill="#231f20" x="30.1" y="267.5">www.mikroe.com</text>
<g font-size="3.5">
<text x="231" y="108">1</text>
<text x="293.6" y="108">28</text>
<text x="354.8" y="106">3</text>
<text x="354.9" y="102.1">1</text>
<text x="370.3" y="102.1">2</text>
<text x="370.3" y="106">4</text>
<text x="230.7" y="111.9">2</text>
<text x="293.6" y="111.9">27</text>
<text x="354.7" y="113.9">7</text>
<text x="354.7" y="110">5</text>
<text x="370.3" y="110">6</text>
<text x="370.3" y="113.9">8</text>
<text x="230.7" y="119.8">4</text>
<text x="230.9" y="115.9">3</text>
<text x="293.6" y="119.8">25</text>
<text x="293.6" y="115.9">26</text>
<text x="354.6" y="117.8">9</text>
<text x="370.3" y="117.8">10</text>
<text x="230.8" y="123.7">5</text>
<text x="293.6" y="123.7">24</text>
<text x="230.7" y="127.6">6</text>
<text x="230.7" y="131.6">7</text>
<text x="293.6" y="131.6">22</text>
<text x="293.6" y="127.6">23</text>
<text x="230.7" y="135.5">8</text>
<text x="293.6" y="135.5">21</text>
<text x="354.9" y="137.5">1</text>
<text x="370.3" y="137.5">2</text>
<text x="228.9" y="143.4">10</text>
<text x="230.7" y="139.4">9</text>
<text x="293.6" y="143.4">19</text>
<text x="293.6" y="139.4">20</text>
<text x="354.8" y="141.4">3</text>
<text x="370.3" y="141.4">4</text>
<text x="229.2" y="147.3">11</text>
<text x="293.6" y="147.3">18</text>
<text x="354.7" y="149.3">7</text>
<text x="354.7" y="145.3">5</text>
<text x="370.3" y="145.3">6</text>
<text x="370.3" y="149.3">8</text>
<text x="228.9" y="151.2">12</text>
<text x="229.1" y="155.2">13</text>
<text x="293.6" y="155.2">16</text>
<text x="293.6" y="151.2">17</text>
<text x="354.6" y="153.2">9</text>
<text x="370.3" y="153.2">10</text>
<text x="228.9" y="159.1">14</text>
<text x="293.6" y="159.1">15</text>
<text x="354.9" y="172.9">1</text>
<text x="370.3" y="172.9">2</text>
<text x="354.8" y="176.8">3</text>
<text x="370.3" y="176.8">4</text>
<text x="219.1" y="182.7">3</text>
<text x="354.7" y="184.6">7</text>
<text x="354.7" y="180.7">5</text>
<text x="370.3" y="180.7">6</text>
<text x="370.3" y="184.6">8</text>
<text x="218.9" y="186.6">2</text>
<text x="219.2" y="190.5">1</text>
<text x="354.6" y="188.6">9</text>
<text x="370.3" y="188.6">10</text>
</g>
<g font-size="3.4">
<text x="118.2" y="198.1" transform="rotate(-90 118.2 198.1)">3</text>
<text x="122.2" y="198.1" transform="rotate(-90 122.2 198.1)">2</text>
<text x="126.1" y="198.1" transform="rotate(-90 126.1 198.1)">1</text>
</g>
<g font-size="3.3">
<text x="301.3" y="92.4">VCC</text>
<text x="344.6" y="92.4">VCC</text>
<text x="110.5" y="96.4">VCC</text>
<text x="130.2" y="96.4">VCC</text>
<text x="359.3" y="100.3">J1</text>
<text x="237.3" y="104.2">U1</text>
<text x="247.2" y="104.2">CY8C9520A-24PVXIT</text>
<text x="331.8" y="106.2">P0B2</text>
<text x="331.8" y="102.3">P0B0</text>
<text x="386.9" y="106.2">P0B3</text>
<text x="386.9" y="102.3">P0B1</text>
<text x="25.9" y="110.1">VCC</text>
<text x="89.1" y="110.1">3V3</text>
<text x="117.3" y="110.1">C1</text>
<text x="137" y="110.1">C2</text>
<text x="152.9" y="110.1">5V</text>
<text x="167.5" y="110.1">VCC</text>
<text x="201.9" y="108.2">P0B0</text>
<text x="201.9" y="112.1">P0B1</text>
<text x="316" y="112.1">P1B0</text>
<text x="331.8" y="110.1">P0B4</text>
<text x="386.9" y="110.1">P0B5</text>
<text x="117.3" y="114.1">0.10µF</text>
<text x="137" y="114.1">10µF</text>
<text x="201.9" y="116">P0B2</text>
<text x="201.9" y="120">P0B3</text>
<text x="316" y="116">P1B1</text>
<text x="316" y="120">P1B2</text>
<text x="331.8" y="114.1">P0B6</text>
<text x="386.9" y="114.1">P0B7</text>
<text x="201.9" y="123.9">P0B4</text>
<text x="316" y="123.9">P1B3</text>
<text x="359.3" y="123.9">P0 Port</text>
<text x="166.5" y="131.8">R2</text>
<text x="178.3" y="131.8">R3</text>
<text x="201.9" y="127.8">P0B5</text>
<text x="201.9" y="131.8">P0B6</text>
<text x="316" y="127.8">P1B4</text>
<text x="316" y="131.8">P1B5</text>
<text x="30.8" y="137.7">R1</text>
<text x="166.5" y="135.7">4.7k</text>
<text x="178.3" y="135.7">4.7k</text>
<text x="201.9" y="135.7">P0B7</text>
<text x="316" y="135.7">P1B6</text>
<text x="331.8" y="137.7">P1B0</text>
<text x="359.3" y="135.7">J2</text>
<text x="386.9" y="137.7">P1B1</text>
<text x="30.8" y="141.6">470</text>
<text x="64.2" y="141.6">RST</text>
<text x="110.6" y="139.6">AN</text>
<text x="110.6" y="143.6">RST</text>
<text x="128.3" y="139.6">PWM</text>
<text x="130.3" y="143.6">INT</text>
<text x="188.2" y="141.6">INT</text>
<text x="201.9" y="143.6">SCL</text>
<text x="316" y="139.6">P1B7</text>
<text x="318" y="143.6">RST</text>
<text x="331.8" y="141.6">P1B2</text>
<text x="386.9" y="141.6">P1B3</text>
<text x="110.6" y="147.5">CS</text>
<text x="131.9" y="147.5">TX</text>
<text x="201.9" y="147.5">SDA</text>
<text x="316" y="147.5">P2B0</text>
<text x="331.8" y="149.5">P1B6</text>
<text x="331.8" y="145.5">P1B4</text>
<text x="386.8" y="149.5">P1B7</text>
<text x="386.9" y="145.5">P1B5</text>
<text x="34.7" y="153.4">LD1</text>
<text x="110.6" y="151.4">SCK</text>
<text x="110.6" y="155.7">MISO</text>
<text x="130.3" y="155.3">SCL</text>
<text x="131.8" y="151.4">RX</text>
<text x="188.2" y="153.4">SCL</text>
<text x="201.9" y="155.3">ADD</text>
<text x="201.9" y="151.4">P2B3</text>
<text x="316" y="151.4">P2B1</text>
<text x="316" y="155.4">INT</text>
<text x="34.7" y="157.3">PWR</text>
<text x="110.6" y="159.7">MOSI</text>
<text x="129.5" y="159.3">SDA</text>
<text x="188.2" y="157.3">SDA</text>
<text x="316" y="159.3">P2B2</text>
<text x="359.3" y="159.3">P1 Port</text>
<text x="110.2" y="163.2">+3.3V</text>
<text x="110.6" y="167.1">GND</text>
<text x="129.1" y="167.1">GND</text>
<text x="129.5" y="163.2">+5V</text>
<text x="104.3" y="173">MIKROBUS DEVICE CONN</text>
<text x="210.8" y="171.1">VCC</text>
<text x="331.8" y="173">P2B0</text>
<text x="359.3" y="171.1">J3</text>
<text x="386.8" y="173">P2B1</text>
<text x="331.8" y="177">P2B2</text>
<text x="386.8" y="177">P2B3</text>
<text x="111.5" y="182.9">5V</text>
<text x="120.3" y="182.9">VCC</text>
<text x="130.4" y="182.9">3V3</text>
<text x="201.9" y="186.8">ADD</text>
<text x="231.4" y="188.8">ADDR SEL</text>
<text x="222.8" y="196.6">JP2</text>
<text x="359.3" y="194.7">P2 Port</text>
<text x="117.3" y="214.3">VCC SEL</text>
<text x="117.3" y="210.4">JP1</text>
</g>
<g font-size="3.3" fill="#fff">
<text x="238.1" y="110.1">P0B0/PWM3</text>
<text x="281.5" y="110.1">VDD</text>
<text x="238.1" y="114.1">P0B1/PWM1</text>
<text x="238.1" y="118">P0B2/PWM3</text>
<text x="270.2" y="114.1">P1B0/PWM2</text>
<text x="270.2" y="118">P1B1/PWM0</text>
<text x="238.1" y="121.9">P0B3/PWM1</text>
<text x="238.1" y="125.9">P0B4/PWM3</text>
<text x="270.2" y="121.9">P1B2/PWM2</text>
<text x="270.2" y="125.9">P1B3/PWM0</text>
<text x="238.1" y="129.8">P0B5/PWM1</text>
<text x="270.2" y="129.8">P1B4/PWM2</text>
<text x="238.1" y="133.7">P0B6/PWM3</text>
<text x="238.1" y="137.7">P0B7/PWM1</text>
<text x="265.2" y="133.7">P1B5/PWM0/A6</text>
<text x="265.2" y="137.7">P1B6/PWM2/A5</text>
<text x="238.1" y="141.6">VSS</text>
<text x="265.2" y="141.6">P1B7/PWM0/A4</text>
<text x="238.1" y="145.5">SCL</text>
<text x="238.1" y="149.4">SDA</text>
<text x="265.3" y="149.4">P2B0/PWM2/A3</text>
<text x="280.2" y="145.5">XRES</text>
<text x="238.1" y="153.4">P2B3/PWM3/A1</text>
<text x="265.2" y="153.4">P2B1/PWM0/A2</text>
<text x="238.1" y="157.3">A0</text>
<text x="238.1" y="161.2">VSS</text>
<text x="263.8" y="161.2">P2B2/PWM0/WD</text>
<text x="282.3" y="157.3">INT</text>
</g>
<g font-size="3.2" fill="#939598">
<text x="30.1" y="275.6">Mikroelektronika assumes no responsibility or liability for any errors or inaccuracies that may appear in the present document.</text>
<text x="30.1" y="279.4">Specif</text>
<text x="37.9" y="279.4">ication and information contained in the present schematic are subject to change at any time without notice. Copyright©2020 MikroElektronika. All rights reserved.</text>
</g>
</svg>
